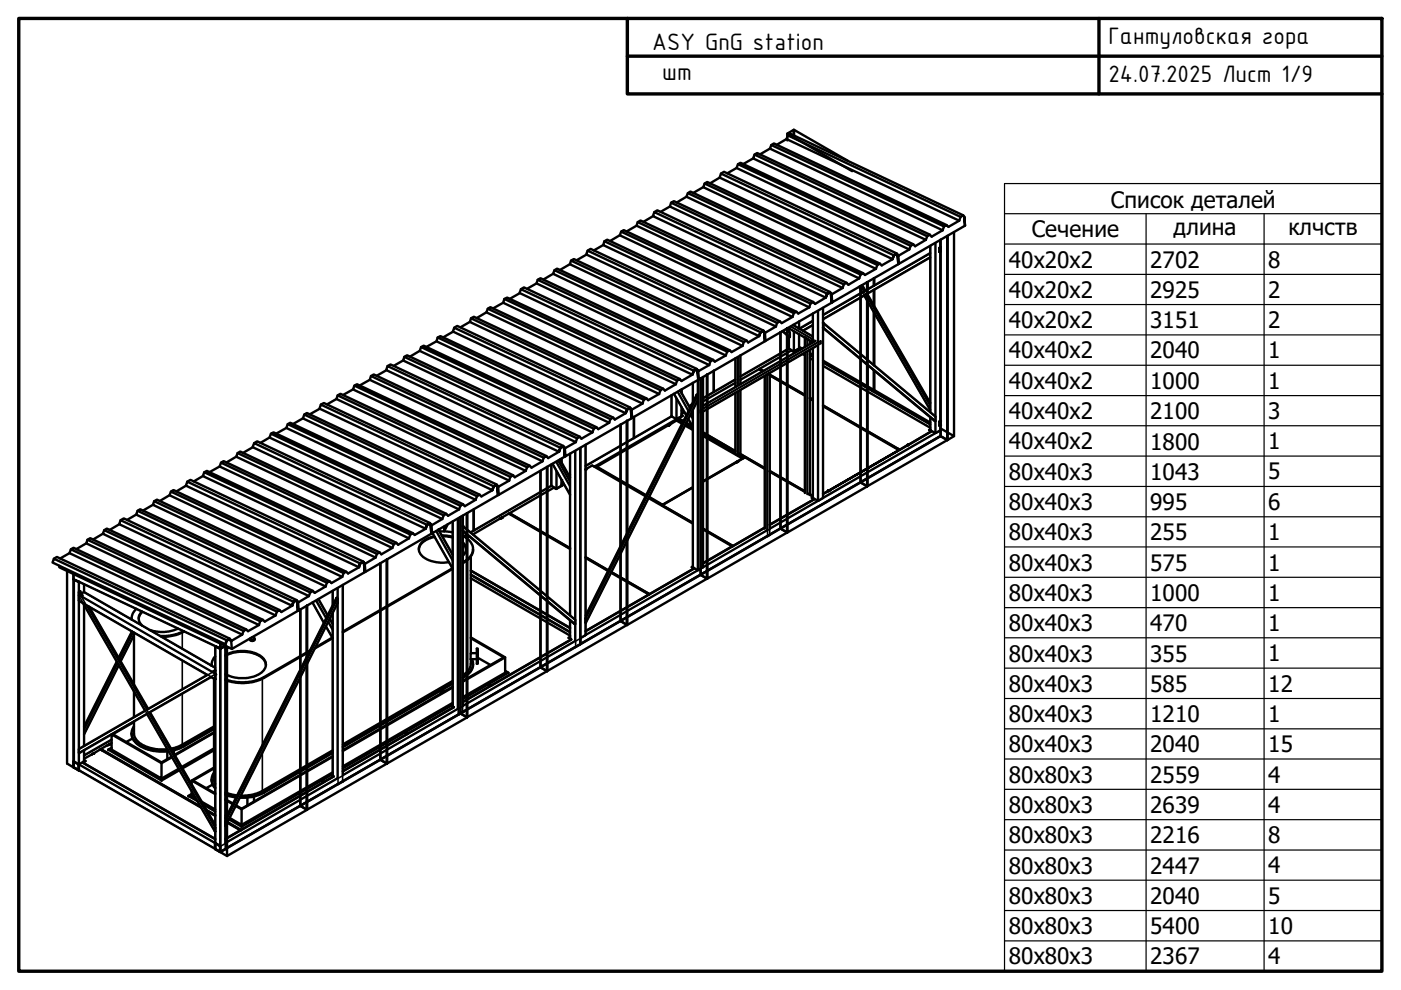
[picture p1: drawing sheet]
<svg xmlns="http://www.w3.org/2000/svg" width="297mm" height="210mm" viewBox="0 0 297 210" stroke-linecap="round" stroke-linejoin="round" font-family="sans-serif">
<!-- layer: Visible (ISO) -->
<g fill="none" stroke="#000" stroke-width=".51">
<path d="M149.1 39.7l-2.1 1.2M149.4 38.9l-.3 .8 36.6 17.3M152.6 37.6l-2.1 1.3M152.9 36.8l.6-.4 36.6 17.3M156.2 35.6l-2 1.2M156.5 34.8l-.3 .8 36.6 17.3M159.7 33.6l-2.1 1.2M160 32.8l-.3 .8 36.6 17.3M163.2 31.5l-2.1 1.2M163.5 30.7l-.3 .8 36.7 17.3M166.8 29.5l-2.1 1.2M166.9 28.3v1.5"/>
<path d="M167 28.7l.6-.3 36.6 17.2 .2 .3M168.3 28.7l.1-1.2v1.2M168.3 27.5l-1.4 .8 13.8 8M168.4 27.5l11.3 6.6M114 59.3l-.3 .8 36.7 17.3M117.3 58.1l-2.1 1.2M117.6 57.3l-.3 .8 36.6 17.3M120.8 56l-2.1 1.2M121.1 55.3l-.3 .7 36.6 17.3M124.3 54l-2 1.2M124.6 53.1l.6-.3 36.6 17.3M127.9 52l-2 1.1"/>
<path d="M128.1 51.2l-.2 .8 36.6 17.2M131.4 49.9l-2.1 1.2M131.7 49.1l-.3 .8 36.6 17.3M135 47.9l-2.2 1.2M135.2 47.1l-.2 .8 36.6 17.3M138.5 45.8l-2.1 1.2M138.7 45l.7-.4 36.6 17.3M142 43.8l-2 1.1M142.3 43l-.3 .8 36.6 17.3M145.5 41.7l-2 1.2M145.8 41l-.3 .7 36.7 17.3M179.5 60l-36.6-17.4-.6 .4 36.6 17.3"/>
<path d="M182.2 59l-2.3 1.4-.4-.4-.6 .3-.3 .8M183 57.9l-36.6-17.3-.6 .4 36.7 17.2M183.9 59.8v43.3zM183.9 59.8v1.6M183.9 59.8v43.3l16.9-9.8M185.3 59v1.6M185.3 59v1.5M185.7 57l-2.3 1.3-.4-.4-.5 .3-.3 .8M186.6 55.9l-36.7-17.3-.5 .3 36.6 17.3M189.5 54.1l-36.6-17.3-.3 .8 36.6 17.3M190.3 54.1l-.2-.3-.6 .4-.3 .8-2.3 1.3-.3-.4-.6 .3-.3 .8M190.3 54.2h.2"/>
<path d="M190.5 55.9v.1l-.2-1.9 .2 1.8h.1M190.5 56l-14.1 8.1-.1-1.7M192.8 52.9l-2.3 1.3-.4-.5-.6 .4-.3 .8 .3-.7 .6-.4 .4 .4M193.6 51.8l-36.6-17.3-.5 .3 36.6 17.3M196.3 50.9l-2.3 1.3-.4-.4-.5 .3-.3 .8M197.1 49.8l-36.6-17.4-.5 .4 36.6 17.3M197.2 52.1v35.3M197.2 54.6l-13.6 7.8M197.2 53.7l-13.9 8M199.2 52.6v.8M199.2 52.5v.1M199.4 53.3l-.2 .1"/>
<path d="M199.4 52.4v.1M199.4 50.9v1.5M199.4 53.3v36M199.4 52.4l-.2 .1M199.4 53.2l-.2 .2M199.4 53.2v.1M199.4 50.8v41.7M199.9 48.8l-2.4 1.4-.4-.4-.5 .3-.3 .8M200.7 47.7l-36.6-17.3-.6 .3 36.7 17.3M200.8 50.1v43.2zM200.9 50v43.3M202.3 49.2v43.3l-2.9-1.7"/>
<path d="M203.4 46.8l-2.3 1.3-.4-.4-.5 .3-.3 .8M203.7 46l-36.7-17.3-.2 .8 36.6 17.3M204.2 45.6l-.5 .4-.3 .8M204.4 45.9l.2 2zM204.6 47.9l-14 8-.1-1.7M78.7 79.7l-.3 .8 36.6 17.3M81.9 78.5l-2.1 1.2M82.2 77.6l.6-.3 36.6 17.2M85.5 76.4l-2 1.2M85.7 75.7l-.2 .7 36.6 17.3M89 74.4l-2.1 1.2M89.3 73.6l-.3 .8 36.6 17.3"/>
<path d="M92.5 72.4l-2.1 1.1M92.8 71.6l-.3 .8 36.7 17.2M96.1 70.3l-2.1 1.2M96.3 69.5l.6-.4 36.7 17.3M99.6 68.3l-2 1.1M99.9 67.5l-.3 .8 36.6 17.3M103.1 66.2l-2.1 1.3M103.4 65.5l-.3 .7 36.6 17.3M106.7 64.2l-2.1 1.2M106.9 63.4l-.2 .8 36.6 17.3M110.2 62.2l-2.1 1.1M110.4 61.3l.7-.4 36.6 17.3"/>
<path d="M113.7 60.1l-1.9 1.1M147.1 78.6l-36.7-17.3-.2 .8 36.6 17.3M147.9 78.5l-.2-.2-.6 .4-.3 .7-2.3 1.4-.4-.4-.5 .3-.3 .8M147.9 78.7l.1 .1M149.1 79.9v6.7M149.9 79.4v43.3zM149.9 79.4v43.3l17-9.8-1.4-.8-17 9.8 1.4 .8M150.4 77.4l-2.3 1.3-.4-.5-.6 .4-.3 .8 .3-.7 .6-.4 .3 .5M151.2 76.3l-36.6-17.3-.6 .3 36.6 17.3M151.3 78.6v4.5M153.9 75.4l-2.3 1.3-.4-.4-.6 .3-.2 .8M154.7 74.3l-36.6-17.3-.5 .3 36.6 17.3"/>
<path d="M155.9 76v6.1M157 75.3v6.2M157.4 73.3l-2.3 1.3-.4-.3-.5 .3-.3 .8M158.3 72.2l-36.6-17.3-.6 .4 36.6 17.2M161 78.2l.8 .5M161 78.2l.8 .4M161.2 70.4l-36.6-17.3-.3 .8 36.6 17.4M161.5 78.5h-.1M161.7 78.7l-.8-.4-3.9 2.2M162 70.4l-.2-.2-.6 .3-.2 .8-2.4 1.3-.3-.4-.6 .3-.3 .8M162.1 70.5l.1 .1M162.1 79.7v32.4"/>
<path d="M162.2 72.2v.2l-.2-2 .2 1.8 .1 .1M162.2 72.4l-14 8-.2-1.6M162.6 79.4l.6-.3v33M163.2 79.1l-.5 .3M163.2 79.6l7.4 4.3M164.5 69.2l-2.2 1.3-.5-.4-.6 .3-.3 .9 .3-.8 .6-.3 .4 .4M165.4 68.1l-36.7-17.3-.6 .4 36.7 17.3M165.5 70.4v41.7M165.9 70.2l1.4 1.2M166.6 69.8l.9 .7v1l-.2-.1M166.9 69.6v43.3zM166.9 69.6v43.3l17-9.8"/>
<path d="M167.1 69.5l5.2 3M167.3 73.9l1.1 .6M167.3 73.9l-10.3 5.9M167.3 69.6v.7M167.3 71.4v2.5M168 67.2l-2.3 1.3-.3-.4-.6 .4-.3 .7M168.1 68.9l4.2 2.4M168.4 74.5v.1M168.9 66.1l-36.7-17.3-.5 .3 36.6 17.3M169.1 74.4l-.3-.1-.5 .3-.5-.3-6.8 3.9M169.4 73.9l.3 .2M169.4 73.9l-1 .6"/>
<path d="M169.4 73.8l.1 .1M169.4 70.9v3M169.4 73.5l.7 .4M169.4 68.2v1.5M170.2 75.1l.4 .2M170.6 71.6l.5 .3M170.6 74.8v29.7M171.1 71.9h.1M171.1 71.9l-.5-.3v1.9M171.6 65.2l-2.4 1.3-.3-.4-.6 .3-.3 .8M171.7 75.2l.6 .4M171.7 72.2v.8"/>
<path d="M171.7 74.2v30.3M171.7 75.9l.6 .4M171.7 74.9l.6 .3M172.3 72.5h.1M172.3 71.9h.1M172.3 66.5v6.1M172.3 73.8v31.8M172.3 68.9l-2 1.2M172.3 68l-2.8 1.7M172.4 64l-36.6-17.2-.6 .3 36.6 17.3M172.9 72.3l-23.8 13.7M173.4 73.2l-24.3 14.1v33l-1.1 .6-1.1-.6v-33.4"/>
<path d="M174 72.3v.5M174.5 68.5v.1M174.5 69.4v.1M174.5 76.5l10.8 6.2v-4.2M174.5 65.2v40.4l-1.1 .6-1.1-.6M174.5 76.8l22.7 13.2M174.5 77.6l22.7 13.1M174.5 68.6v-.2l23.7 19.8 .1 1.1-23.8-19.8M174.5 68.6v.8M175.3 62.2l-36.6-17.2-.3 .8 36.6 17.3M176.1 62.2l-.2-.2-.5 .3-.3 .8-2.3 1.3-.4-.4-.6 .4-.2 .8M176.2 62.3l.1 .1"/>
<path d="M176.3 64v.2l-.2-2 .2 1.8 .1 .1M176.3 64.2l-14 8.1-.1-1.7M178.6 61.1l-2.2 1.3-.4-.5-.7 .3-.3 .9 .4-.8 .5-.3 .4 .4M182.2 60.8l.6 1.2M182.5 60.6v41.7M182.8 60.5l.7 1.1M182.8 61.9l-8.3 4.9M183.2 62.7l-8.7 5M183.2 62.6l14 24.3M183.9 62.3l13.3 23.1M183.9 63.8v12.5M183.9 77.3v5"/>
<path d="M185.3 61.5v3.3M185.3 66.2v11.2M185.3 61.4v3.4M185.3 66.3v11.2M46.6 98.9l-2.2 1.2M46.9 98.1l-.3 .8 36.6 17.3M50.1 96.8l-2.1 1.3M50.4 96.1l-.3 .7 36.6 17.3M53.6 94.8l-2.1 1.2M53.9 94l.6-.4 36.6 17.3M57.1 92.8l-1.9 1.1M57.4 92l-.3 .8 36.7 17.2"/>
<path d="M60.7 90.7l-2.1 1.2M61 89.9l-.3 .8 36.6 17.3M64.2 88.7l-2.1 1.2M64.5 87.9l-.3 .8 36.6 17.3M67.8 86.7l-2.1 1.2M68 85.8l.7-.4 36.6 17.3M71.3 84.6l-2 1.1M71.6 83.8l-.3 .8 36.6 17.3M74.8 82.6l-2.1 1.1M75.1 81.8l-.3 .8 36.7 17.2M78.4 80.5l-2.1 1.2M111.5 99.8l-2.4 1.4-.3-.4-.6 .3-.3 .8"/>
<path d="M112.3 98.7l-36.6-17.2-.6 .3 36.7 17.3M114.6 99.8v41.7M115 97.8l-2.3 1.4-.4-.5-.5 .4-.3 .7M115.9 96.7l-36.7-17.3-.5 .3 36.6 17.3M116 99v43.3zM116 99v43.3l16.9-9.8M116.9 98.5v4.5M117.1 98.4l3.8 6.5M118.7 97.4l2.2 3.8M118.8 94.9l-36.6-17.3-.3 .9 36.6 17.3M119.1 97.3v.8M119.6 94.9l-.2-.2-.6 .3-.3 .8-2.3 1.3-.3-.4-.6 .3-.3 .8"/>
<path d="M119.6 95l.2 .1M119.7 96.8l-14 8.1-.1-1.7M119.8 96.7l-.1 .1-.1-1.9 .2 1.8h.1M120.9 96.2v34.2M122.1 93.7l-2.3 1.3-.4-.5-.6 .4-.3 .9 .3-.8 .6-.3 .4 .4M122.9 92.6l-36.6-17.3-.6 .4 36.6 17.2M123 95v40.3M124.2 99.5v.1M124.2 94.3v40.3l-1.2 .6M124.2 99.5l1.4-.8 11.3 6.5M125.6 91.7l-2.3 1.3-.4-.4-.6 .3-.2 .8M126 98.9l.3-.1 10.7 6.2"/>
<path d="M126.4 90.6l-36.6-17.3-.5 .3 36.6 17.3M129.2 89.6l-2.4 1.4-.4-.4-.5 .3-.3 .8M130 88.5l-36.6-17.2-.6 .3 36.6 17.3M131.6 90v41.7M132.9 89.2v43.3zM132.9 86.8l-36.6-17.3-.3 .8 36.6 17.3M133 89.2v43.3l16.9-9.8-1.4-.8-16.9 9.8 1.4 .8M133.7 86.7l-.2-.2-.5 .3-.3 .8-2.4 1.4-.3-.5-.6 .4-.2 .7M133.8 86.8l.1 .1M133.9 88.5v.2l-.2-2 .2 1.8 .1 .1M133.9 88.7l-14 8-.1-1.6M134.4 88.4v4.5"/>
<path d="M136.2 85.6l-2.2 1.2-.4-.4-.7 .4-.3 .8 .4-.8 .5-.3 .4 .4M137.1 84.5l-36.6-17.3-.6 .3 36.6 17.3M139.7 83.5l-2.3 1.4-.3-.4-.6 .3-.3 .8M140.6 82.4l-36.6-17.3-.6 .4 36.6 17.2M141.6 90.2h.1M141.6 90.2l-15.1 8.7M141.8 90.1l-.2 .1M141.8 90.1h.1M141.9 90.1h.1M142.4 88.2l1.1 .6M142.4 88.3l-18.2 10.5M142.4 83.8v4.4"/>
<path d="M142.9 83.5l2.6 4.6M143.3 81.5l-2.3 1.3-.4-.4-.6 .3-.3 .8M143.4 89.2l-1.5 .9M143.4 89.2l1.2 .6M143.5 88.8l-.1 .4M143.8 88.7l1.1 .6M144 88.6l-.5 .2M144.1 80.4l-36.6-17.3-.6 .3 36.7 17.3M144.2 82.7l2.1 3.8M144.5 88l.3 .2-1 .5M144.5 86.4v1.9l-1 .5M144.5 88.1l.2 .1"/>
<path d="M144.5 82.5v.9M144.8 86.9l-.3 .1M145.1 87.4l-.6 .3M145.2 90.2l1.7 1M145.5 89.6l1.3 .8M145.5 89.7l1.3 .7M145.9 88.8l1 1.7M146.6 85.8l-.5 .3M146.7 87.3l.2 .2M146.9 81.2v4.1M147.7 83.7h.1M147.7 83.7l-23.5 46.8"/>
<path d="M147.7 83.7l.3 .1v1l-23.8 47.3M148 80.4v.1l-.1-2 .1 1.9h.2M148 80.5l-14 8.1-.1-1.7M148.5 80.2v41.7M149.1 92.4l8.3 4.8M149.1 91.7l6.8 3.9M149.1 91.7l6.8 4M155.9 80.4l-6.8 4M155.9 83.3v12.8M155.9 81.2l-6.8 3.9M156.1 98.1l-7 4M156.1 98v.1"/>
<path d="M156.1 98h.1M156.2 98h.1M156.3 97.9h.1M156.3 97.9l-.1 .1M156.3 97.9l1.6-.9 4.2 2.4M156.8 96.2l5.3 3.1M157 82.7v13.3M157.7 97.1l-8.6 4.9M163.2 99.8l7.4 4.4M163.2 99.9l7.4 4.3M170.6 83.7l-7.4-4.3 7.4 4.4M171.7 84.5l.6 .4"/>
<path d="M171.7 84.3l.6 .4M171.7 84.4l.6 .4M174.5 86.1l16.1 9.3M185.3 82.7l-.3 .2M185.3 82.7l11.9 6.9M190.2 95.2h.1M190.3 95.1l-.1 .1M190.8 95.3l-16.3-9.3 16.3 9.4M192.4 94.4h.1M192.4 94.4l-1.6 .9M192.5 94.4h.1M192.5 94.3l-.1 .1"/>
<path d="M192.5 94.3v.1M192.5 94.3h.1M192.6 94.3h.1M192.6 94.3l-.1 .1M197.2 91.2h.1M197.2 91l-.2 .2 .4 .3-4.8 2.8M197.2 91.2l-.1 .1M197.2 91.1l-.2 .1M197.2 88.4v2.8M197.4 91.5l-4.8 2.8M199.2 89.4l.2-.1zM199.2 89.5v.8l.2-.1"/>
<path d="M199.4 91.2v.1M199.4 92.5l1.5 .8 1.4-.8M199.4 90.2v1l-1 .6-1.2-.6M199.4 90.1h.1M199.4 90.1l-.2 .1M199.4 92.4l-76.3 44.1M200.8 93.3l-1.4-.8-16.9 9.8 1.4 .8-1.4-.8-17 9.8 1.4 .8M11.4 118.5l.7-.4 36.6 17.3M12.5 119.9l.1 .4 36.5 17.3M14.7 117.3l-2 1.1M15 116.5l-.3 .8 36.7 17.2M18.3 115.2l-2.1 1.2"/>
<path d="M18.5 114.4l-.2 .8 36.6 17.3M21.8 113.2l-2.1 1.2M22.1 112.4l-.3 .8 36.6 17.3M25.3 111.1l-2.1 1.3M25.6 110.3l.6-.4 36.7 17.3M28.9 109.1l-2 1.2M29.2 108.3l-.3 .8 36.6 17.3M32.4 107l-2.1 1.3M32.7 106.3l-.3 .7 36.6 17.3M35.9 105l-2 1.2M36.2 104.2l-.3 .8 36.7 17.3M39.5 103l-2.1 1.2"/>
<path d="M39.7 102.1l.7-.4 36.6 17.4M43 100.9l-1.9 1.2M43.3 100.1l-.3 .8 36.6 17.3M76.3 119.4l-36.6-17.3-.3 .9 36.6 17.2M77.2 119.4l-.2-.3-.6 .4-.3 .8-2.3 1.3-.4-.4-.5 .3-.3 .8M77.2 119.5l.1 .1M79.6 118.2l-2.2 1.3-.4-.4-.7 .3-.3 .8 .4-.7 .6-.4 .3 .5M80.5 117.1l-36.6-17.3-.6 .3 36.6 17.3M80.6 119.4v41.7M82 118.6v43.3zM82 118.6v43.3l17-9.8M83.2 116.2l-2.3 1.3-.4-.4-.6 .3-.3 .8"/>
<path d="M84 115.1l-36.6-17.3-.5 .3 36.6 17.3M86.7 114.1l-2.3 1.4-.4-.4-.5 .3-.3 .8M87.5 113l-36.6-17.3-.5 .4 36.6 17.2M90.5 111.3l-36.6-17.3-.3 .8 36.6 17.3M91.3 111.2l-.2-.2-.5 .3-.3 .8-2.4 1.3-.4-.4-.5 .3-.3 .8M91.3 111.4h.2M91.4 113v.2l-.1-2 .1 1.8 .2 .1M91.4 113.2l-13.9 8.1-.2-1.7M91.7 113l4.3 7.6M92.1 113.7a3.5 3.5 0 0 0-3.3 2.6 3.1 3.1 0 0 0 2.9 2.7l.2 .1a7.1 7.1 0 0 0 3.3 .1M92.2 113.8l-.4 .1a3.3 3.3 0 0 0-3 2.6M93 112.3l3 5.3"/>
<path d="M93 112.2v.2M93.2 112.7l2.8 .2M93.7 113.5l2.3 .3M93.8 113.7l2.2 .3M93.8 110l-2.2 1.4-.5-.5-.6 .4-.3 .8 .4-.8 .5-.3 .4 .4M94.2 111.6v1.1M94.6 108.9l-36.6-17.2-.6 .3 36.7 17.3M94.9 111.2l-.7 1.4M96 110.6l-.1 39.1M97.3 108l-2.3 1.4-.4-.5-.5 .4-.3 .7M97.6 109.6v41.7M98.1 115.1l.5 .7 .2 .7"/>
<path d="M98.1 115a1.86 1.86 0 0 1 0 2.9M98.1 113.6a3 3 0 0 1 2 3.7 3.9 3.9 0 0 1-2 1.9M98.1 111.6h.1M98.1 112.5h.1M98.1 111.5l.1 .1M98.1 111.5l23.8 19.8 .1 1-23.9-19.7M98.1 109.3v40.4M98.2 106.9l-36.6-17.3-.6 .3 36.6 17.3M98.2 111.6v.9M99 108.8v43.3zM99 108.8v43.3l17-9.8M99 113.3l-.7 .4"/>
<path d="M99.5 113.7l-.6 .4M99.8 118v21.8h1.3M100.3 116.4a3.2 3.2 0 0 1-2.2 3M100.5 108v4.5v-4.5M100.8 106l-2.2 1.3-.4-.4-.6 .3-.3 .8M101.7 104.9l-36.6-17.3-.6 .3 36.6 17.3M104.6 103.1l-36.6-17.3-.3 .8 36.7 17.3M105.5 103.1l-.3-.3-.5 .3-.3 .8-2.3 1.4-.4-.4-.6 .3-.3 .8M105.5 103.2h.1M105.6 104.9v.1l-.1-1.9 .1 1.8h.1M105.6 105l-14 8.1-.1-1.7M106 110l-5.7 3.3"/>
<path d="M106.1 109.9l-.1 .1M106.4 109.8l-.3 .1M106.4 109.7h.1M106.5 109.7h.1M106.5 109.7l1.4-.8 13 7.5M107.9 101.9l-2.2 1.3-.4-.5-.7 .4-.2 .8 .3-.8 .5-.3 .4 .4M108 108.8l12.9 7.4zM108.5 109.1h-.2M108.8 100.8l-36.6-17.3-.6 .3 36.6 17.3M116.9 103l-17.1 9.9M119.1 102.7l.2 .1-1.4 .9-.5-.3-9.4 5.4M119.1 101.7l-.1 1.3-.9 .6-1.2-.6"/>
<path d="M119.1 102.8l.2 .1M119.4 102.2l-.3 .2M120.9 100.7l-.3 .1M124.2 118.3l4.7 2.7M137.5 105.6l9.4 5.4M140.4 107.1l6.5 3.8M140.4 107.1l6.5 3.7M140.5 107h.1M146.9 103.3l-6.4 3.7-2.9-1.7M146.9 103.3l-6.5 3.8M149.1 112.2l6.3 3.6M149.1 112.2l6.1 3.6-6.1 3.7"/>
<path d="M149.1 112.1l6.3 3.7M155 115.5l-.1 .1h.1M155.2 115.8l-6.1 3.6M162.1 111.9l-6.7 3.9M163.2 100l7.4 4.3M171.4 104.7l.9 .6M171.5 104.7l.8 .5M172.3 105.6h.1M172.3 105.4l-.2 .2 .5 .2M172.3 105.4l-.2 .2M172.6 105.8l-9.4 5.4M172.6 105.8l-9.4 5.5"/>
<path d="M175.6 104v.1M175.6 104.1l-1.1 .6M175.6 104.1h.1M175.7 104l-1.2 .7M175.7 104l-.1 .1M175.8 104h.1M175.8 103.9h.1M175.8 103.9l-.1 .2M175.8 103.9l-.1 .1M175.9 103.9l14.7-8.5-14.7 8.6M175.9 103.9v.1M14.2 121.1v40.8l1.4 .8"/>
<path d="M15.6 122.8l31.1 14.7M15.6 121.7v41M15.7 122.9h.1M15.7 122.9l1.1 .5M15.7 122.9v38.5M15.7 122.9l1 .4M16.7 123.3h.1M17.5 126.3l-.5-.9h-.2l-.1 2 .9 .5 13.2 22.8M17.8 125.5l-.5 .3M17.8 123.9v1.6M17.8 128.2v30M17.8 125.5l27.8 16.1"/>
<path d="M18.4 128.4l25.5 14.7-12.7 7.3M18.9 128.6l12.5 21.7M28 133.9l-2.9 5.6M28.4 134.1v11M28.4 134.6l-2.8 5.6M28.9 129.1a2.84 2.84 0 0 0-1 2.2v-.2M30.1 129.7a1.92 1.92 0 0 0 0 2.9M30.2 129.7l-.5 .6-.3 .9M37.7 133.3l-1.3 .4a8.2 8.2 0 0 1-4.7-.1M38.9 133.8l-.3 .2a10 10 0 0 1-4.6 .8M39 133.9a9.2 9.2 0 0 1-4.7 1.1M39 133.9h.1"/>
<path d="M45.6 139.2a2.43 2.43 0 0 0-.7 2v-.3M45.6 137l.1 .1M45.6 137v41.7M45.7 137l1.1 .5M45.7 137.1l1.1 .4M46.7 136.4v44.3M46.7 136.5l.1 1M47.8 137v41.7M47.8 136.9l-1 .6M47.8 139.1l.1-.1a7.4 7.4 0 0 1 7.9 .8l.4 .5 .2 .7M47.8 138.9l.3-.2a7.2 7.2 0 0 1 7.8 .9 2.13 2.13 0 0 1-1.1 3.4l-.3 .1a7.9 7.9 0 0 1-6.7-.2M48 135.7l-36.6-17.2-.3 .8 36.7 17.3"/>
<path d="M48.1 137.1v44.4l17-9.8M48.4 135.6l.6 .3M48.5 137.3l-.7 .4M51.4 134.5l-2.3 1.4-.4-.5-.7 .3-.2 .9 .3-.8 .6-.3 .3 .4M52.2 133.4l-36.6-17.3-.6 .4 36.6 17.3M53 135.4v.2a.55 .55 0 0 0 1 0v-.2M53.4 135.1a.33 .33 0 0 1 .4 .1 .33 .33 0 0 1 0 .5h-.1a.47 .47 0 0 1-.7-.3M54.9 132.5l-2.3 1.3-.4-.4-.6 .4-.2 .7M55.8 131.4l-36.7-17.3-.6 .3 36.7 17.3M58.4 130.5l-2.3 1.3-.3-.4-.6 .3-.3 .8M59.3 129.3l-36.7-17.2-.5 .3 36.6 17.3M62.2 127.6l-36.6-17.3-.3 .8 36.6 17.3"/>
<path d="M63 127.6l-.2-.3-.6 .3-.2 .8-2.4 1.4-.3-.5-.6 .4-.3 .8M63 127.6l.2 .1M63.2 129.3v.2l-.2-1.9 .2 1.7 .1 .1M63.2 129.5l-14.1 8.1-.1-1.7M63.7 129.2v41.7M65.1 128.4v43.3zM65.1 128.4v43.3l16.9-9.8M65.5 126.4l-2.2 1.3-.4-.5-.7 .4-.3 .8 .3-.8 .6-.3 .4 .4M65.6 138.2l-10.3 5.9a10.4 10.4 0 0 1-7.5 .1M65.7 137.9l-9.7 5.7a10.5 10.5 0 0 1-8.2 .4M66.3 127.7l2.4 4.4M66.3 125.3l-36.6-17.3-.5 .3 36.6 17.3"/>
<path d="M67.5 127l2 3.4M69 124.3l-2.3 1.4-.4-.4-.5 .3-.3 .8M69.1 132.8l1.4 2.5-3.8 2.2M69.9 123.2l-36.6-17.3-.6 .4 36.6 17.2M69.9 131.2l.6 1.1M70.4 135.2l-3.6 2.1M70.5 130v34.4h-.1M70.5 125.3v3.1M72.6 122.3l-2.3 1.3-.4-.4-.6 .3-.3 .8M72.7 124v40.4M73.4 121.2l-36.6-17.3-.6 .3 36.7 17.3M77.3 121.2v.1l-.1-1.9 .1 1.8 .2 .1"/>
<path d="M77.3 121.3l-14 8.1-.1-1.7M95.9 120.5l-23.2 13.4M96 120.6l-23.3 13.5M99.8 135.1l7.3 4.3v3.2l-9 5.2M99.8 139.8v.9a3.1 3.1 0 0 1-1.7 2.4M99.8 135.3l7 4.1-8.7 5M99.8 138.5h1.3M99.8 121l21.1 12.1M99.8 121l21.1 12.2M99.8 122.6l21.1 12.2M99.8 121.9l21.1 12.1M100.1 139.8a2.81 2.81 0 0 1-1.7 3.6l-.3 .2"/>
<path d="M101.1 137.5h.2v3.2h-.2zM101.3 139.5l2.7 1.5M107.1 139.4l-9 5.1M120.9 135l-.4 .2 .6 .4M120.9 135.3h-.1M120.9 131.5l-.1 3.9M120.9 135.1l-.3 .2M121.1 135.6l-17 9.8-.4-.2M121.1 135.6l-17 9.7M122 137.2l-49.3 28.4M123 135.3l.1 1.2M123.1 136.5l-1.2 .7"/>
<path d="M124.2 131.1v.1M124.2 132h.1M124.2 131v1M129 120.9l-4.8-2.8 4.7 2.9M129.5 121.4l8.1 4.6M129.6 121.3l8.1 4.7M132.9 132.5l-1.3-.8-17 9.8 1.4 .8M137.3 125.7l-.1 .1M137.3 125.8h-.1M137.6 126l-13.4 7.8M146.9 120.1l-.3 .1 .5 .4-9.4 5.4M146.9 120.3h-.1"/>
<path d="M146.9 120.2l-.2 .1M147.1 120.5l-9.4 5.5M17.8 159.1v2.3M19.5 159.9l-1.7 1M19.5 159.9h.1M19.9 159.8l-.4 .1M19.9 159.7l1.4-.8 21.4 12.4M19.9 159.8h.1M21.4 158.8l21.1 12.2M21.8 159.1l-.1 .1M22.8 158l-1.4 .9 21.2 12.2M22.8 158h.1"/>
<path d="M22.9 158.9v.2M23.2 157.8l-.4 .2M23.3 157.8h.1M23.3 157.7l-.1 .1M23.7 155.7l10.5 6.1v3.3l-10.5-6.2zM23.7 158.6l-.8 .3 11.3 6.6 3.9-2.2M23.7 156.8l-5.9 3.4M23.7 157.5l-.4 .2M24.8 140.3l-7 13.8M25.2 141l-7.4 14.7M27.9 155.5a3.8 3.8 0 0 0 2.9 3.2 10.6 10.6 0 0 0 4.9 .6M28.1 156.6l-1.3 .7"/>
<path d="M28.4 153.1l-4.5 2.6 10.3 5.9 2.2-1.2M28.4 154a2.71 2.71 0 0 0 1.4 4.1 10.1 10.1 0 0 0 5.8 1M28.4 153v2.5a3.8 3.8 0 0 0 3.1 3 9.8 9.8 0 0 0 4 .3M28.4 146.6v5.4M30.8 150.7l-14 8.1-.1 .9 14.5-8.3M31.2 151.4l14.4 24.9M31.8 151l13.8 23.9M35.5 159.3v1.7M36.9 159.1v.7M44.7 143.5l.9 .5M44.7 143.6l-13.1 7.5M45.4 143.9v21.6l.2 .7"/>
<path d="M45.4 154.6l-6.4 3.7-1.1 .5-1.4 .3M45.4 154.4l-6.5 3.8-1.3 .5-1.2 .3M45.4 154l-6.7 3.9-1.2 .5-1.2 .3M45.4 155.3l-8.4 4.7M45.4 158.7l-6.9 3.9M45.4 155.4l-8.3 4.8M45.4 159.1l-6.7 3.8M45.6 144v.1M45.6 142.2v1.8M45.6 143h.1M45.6 142.2l-.6 .2M45.6 142.8v.1"/>
<path d="M70.5 159.7l-15.2 8.7a9.6 9.6 0 0 1-4.5 .7M70.5 159.5l-15.4 8.8a10.1 10.1 0 0 1-4.2 .7M70.5 159.1l-15.2 8.8a9.1 9.1 0 0 1-4.2 .8M85.9 155.4l.4 .3M86.1 155.4l-.1 .1M86.3 155.6l-13.6 7.9M93.4 146.4v.7M94.5 146.4l-1.1 .1M95.8 149.7l.4 .2-9.8 5.6-.4-.2M96 145.6l-23.3 13.5M96 149l-23.3 13.5M96 145.8l-23.3 13.4"/>
<path d="M96 149.5l-23.3 13.4M96 149.6l-.2 .1M96 145l-23.3 13.4M96 144.8l-23.3 13.5M96 144.4l-23.3 13.4M96.2 149.9l-9.8 5.7-.5-.2M100.3 140.7a3.1 3.1 0 0 1-2.2 3M103.5 145.2l.5 .2-5.9 3.4 5.9-3.4M103.6 145.2h.2l-.2 .1M103.7 145.1l.4 .3M107.1 142.2l.7 .4M107.8 142.6l-9.7 5.6"/>
<path d="M107.8 142.6v.1M116 142.3l-1.4-.8-17 9.8 1.4 .8-1.4-.8-17 9.8 1.4 .8M15.6 162.6l.1 .1M15.6 161.4h.1M15.7 162.7l-.1-1.2 1.1 .6v1.2M15.7 162.7l1 .6M15.7 161.4l1 .8 1.1-.8M15.7 161.4l-.1 .1M15.7 162.7l.9 .6M16.6 163.3h.2M16.7 163.3h-.1M16.7 163.3h.1"/>
<path d="M16.8 163.3l28.8 16.7M17.6 161.7l28 16.2M17.8 161.2l.4 .1-.6 .4 28 16.2M17.8 161.2l.3 .2M17.8 161.4l.1 .1M34.2 165.5v.1M36.5 160.5l-2.3 1.3M37.9 163l-3.7 2.1M39.9 168.8v.1M40.6 168.3l-.7 .5 2 1.1M40.6 167.7v1.1l.9 .5M40.6 165.5l5 2.9"/>
<path d="M42.8 170l2.8 1.6M43.1 170.6l2.5 1.5M43.8 171.8l1.8 1M43.8 171.8l1.8 1.1M43.9 172l1.7 1M44.9 165.2l.1 1 .6 .9M45.1 166.3l-1.4 .8M45.4 162.7l-4.8 2.8v.8M45.4 163.8a2.31 2.31 0 0 0 .2 3.2M45.4 162.9l-4.5 2.6 4.7 2.7M45.6 178.8l.1-.1 1 .8M45.6 179.9l.1 .2"/>
<path d="M45.6 176.2v.1M45.6 175.5v.8M45.6 178.8v1.1M45.6 178.8l1.1 .6-.1 1.2-1-.6zM45.6 175.5h.1M45.6 175.4v.1M45.6 178.7v.1M47.8 168.5l2.2 .6M47.8 168.4l2.3 .5M47.8 168l2.4 .6M47.8 173.6l23.5-46.8h.2l.1 1.1-23.8 47.2v-.1M47.8 174.1h.1"/>
<path d="M47.8 169.5l1.6 .9M47.8 172.9l.2 .1M47.8 169.6l1.5 .9M47.8 173.3l.1 .1M48.2 174.4l2.8 1.6M48.2 174.3l2.9 1.7M50 170.9l1.2 .7M50.7 175.8h-.1M50.7 175.8l-.1 .1M51 176l-3.2 1.9M51.1 176h.1M51.2 171.6v3.3l-2.5-1.5"/>
<path d="M51.2 175.3v.1M52.5 169.1v1.6M53.8 168.9v1M68.2 165.6l.4 .3M68.3 165.5l.4 .2M68.4 165.6l-.1 .1 .1-.1M68.6 165.9l-17.5 10.1M68.6 165.8l-17.5 10.2M70.5 164.1l-19.3 11.2-2.7-1.6M70.5 164.3l-.2 .1 .4 .2-2 1.2-.5-.2M70.5 160.3l-19.3 11.2-1.2-.8M70.5 163.8l-19.3 11.1"/>
<path d="M70.5 160.5l-19.3 11.1M70.7 164.6l-2 1.2M71.6 166.3l-24.8 14.4-.2-.1M72.7 165.7l-1.2 .6M72.7 165.6v.1M82 161.9l-1.4-.8-16.9 9.8 1.4 .8-1.4-.8-17 9.8 1.4 .8M46.7 180.6h-.1"/>
</g>
<!-- layer: Visible Narrow (ISO) -->
<g fill="none" stroke="#000" stroke-width=".34">
<path d="M197.2 54.5l-22.7 13.1M197.2 53.7l-22.7 13.2M197.3 52.1v35.3M198.2 51.5v36.7M198.4 51.4v40.4M199.3 50.9v40.3M199.4 53.2h.1M199.4 52.5h.1M149 79.9v40.4M156 76v6.1M156.4 75.7v6.1M156.5 75.6v6.1"/>
<path d="M157 75.4v6.1M161.4 78.5h-.1M162.2 79.7v32.4M162.6 79.4v33l-13.5 7.8M162.7 79.4v34.3M163.2 79.1h.1M163.2 79.1v34.3M165.9 70.2l1.4 1.2v2.5l-10.3 6M165.9 70.2l1.5 1.3M166 70.2l1.5 1.2M166.6 69.8l.9 .8M167.1 69.5l5.2 3"/>
<path d="M167.3 69.7v.6M167.6 69.2l4.7 2.8M167.7 69.2l4.6 2.7M168.1 68.9l4.2 2.4M168.2 70.2l-.1 4.3M168.2 68.8v.2M168.4 70.3v4.2M168.4 68.8v.3M169.4 70.8v3.1l.3 .2M169.4 68.2v1.4M170.6 71.6v1.9M170.6 74.8v29.8"/>
<path d="M171.1 71.9v1.4M171.1 74.5v30.3M171.2 71.9v1.3M171.2 74.4v30.4M171.7 72.2v.8M171.7 74.2v30.4M171.7 75.2l.6 .4M172.3 68.8l-2.1 1.3M172.3 68.1l-2.8 1.6M172.4 73.8l-.1 31.9M172.4 66.5v6.1M172.9 72.3l-23.8 13.7"/>
<path d="M173.4 73.3v32.8l-10.2 5.9M173.4 65.9v6.6l-24.3 14.1M173.5 65.8v40.3M174 72.3l-25.5 14.7M174 72.8l-25.5 14.7M174.5 65.2v40.4M174.5 68.6l23.8 19.8M174.5 69.5l23.7 19.8M174.5 68.6h.1M174.5 76.9l22.7 13.1M174.5 69.4l23.8 19.8M182.2 60.8l15 26.1"/>
<path d="M182.5 60.6l14.7 25.5M182.6 60.6l.7 1.1M182.8 60.5l.6 1.1M183.6 62.4l13.6 23.5M183.8 62.3l13.4 23.2M116.9 98.5v4.5l-17.1 9.9M117.2 98.3l3.7 6.6M117.9 97.9l3 5.4M117.9 99.7l-.1 3.9M118 97.8l2.9 5.1M118.1 100v3.6M118.3 97.7l2.6 4.5"/>
<path d="M118.4 97.6l2.5 4.4M118.7 97.5l2.2 3.8M119 97.3v.7M120.9 96.2v34.3M121.9 95.6v35.7M122 95.5v41.7M123 95v41.6M123.1 94.9v40.3M124.1 94.3v40.4M126.2 98.8l10.8 6.2M142.4 83.7v4.6l-18.2 10.5M142.9 83.5l2.6 4.6"/>
<path d="M143.3 84.3v4.5l-17.4 10.1M143.5 84.6v4.2l1.2 .7M143.6 83.1l2.3 4.1M143.7 83l2.3 4.1M144.1 82.8l2.2 3.7M144.5 82.6v.7M144.5 86.3v2M144.6 88.1l-.1 .1M144.7 89.7l-1.3-.7-17 9.9M144.8 86.9l-.3 .2M145.3 90.1l1.6 .9M145.4 89.9l1.5 .9"/>
<path d="M145.9 88.8l1 1.7M146.3 88l.6 .9M146.4 87.8l.5 .8M146.6 85.9l-.5 .3M146.7 87.3l.2 .3M146.9 86.8v33.5l-.1 .1M146.9 81.2v4M147.7 83.7l-23.5 46.9M147.9 84.9v36l-23.7 13.6M147.9 80.6v3.1M147.9 83.8l-23.7 47.2M148 84.8l-23.8 47.2"/>
<path d="M148 83.9l-23.8 47.3M148 80.4v40.5M149.1 92.2l8.5 4.9M149.1 92l6.8 4M155.9 80.5l-6.8 4M156 83.3v13.1M156.4 83v13.7M156.5 82.9v13.5l1.3 .7M157 82.7v13.4M157.6 97.1l-8.5 5M190.4 95.2l-.1 .1M197 91.2h.1"/>
<path d="M197.2 91.1h.1M197.3 88.5v2.7l-.2 .1M198.2 89.3v2.5l-23.7 13.7M199.4 89.3h.1M199.4 90v.1M199.4 91.3l-152.7 88.2M199.4 92.4l-152.7 88.2M91.7 113l4.3 7.5M92.4 112.6l3.6 6.4M92.5 112.5l3.5 6.1M92.9 112.3l3.1 5.4M93 112.3v.1"/>
<path d="M93.2 112.2v.5M94.1 111.6v1.1M94.3 111.5l-.1 .3M94.9 111.2l-.7 1.4M96 110.5l-.1 39.2M97 110v40.3l-24.3 14M97.2 109.9v41.7M98.1 109.4v41.6M98.1 112.6l23.6 19.6M98.1 112.5l23.8 19.8M98.2 111.7l23.8 19.8M98.2 112.5l23.8 19.8"/>
<path d="M98.4 119.1v.1M99 113.3l-.7 .4M106.5 109.7v.1M108.4 109.1h-.2M119 101.7v1.3M119.2 102.8l-.1 .1M120.9 100.7l-.3 .2M137.6 105.4l2.9 1.6M146.9 103.3l-6.4 3.7M155.1 115.6l-.2 .1M172.1 105.6h.2M172.3 105.5h.1"/>
<path d="M15.6 122.8l31.1 14.7M15.7 122.9v39.8M16.6 123.4v39.9M16.7 126.3l28.9 50M16.7 125.6l28.9 49.9M16.7 126.2l28.9 16.7M16.7 127.4l28.9 16.6M16.8 125.4l.6 1 27.7 16M16.8 123.4v2M16.8 127.4v31.3M16.9 125.4l.6 .9M17.8 123.8v1.7l27.8 16.1"/>
<path d="M17.8 128.2v30M18.5 128.4l12.7 22M18.8 128.6l12.6 21.7M28 133.9l-2.8 5.6M28.2 134l-2.9 5.7M28.3 134l-2.9 5.8M28.4 134.6l-2.8 5.6M38.7 134.1v3.5M39 133.9h.1M45.7 137.1v43M46.6 137.5v43.1M46.7 137.5l.1 43.1"/>
<path d="M47.8 137v43.1M66.3 127.7l2.4 4.3M66.9 127.4l2.2 3.8M67.1 127.3l2.1 3.7M67.5 127l1.9 3.5M69.1 132.8l1.4 2.5M69.6 131.9l.9 1.8M69.6 131.8l.9 1.5M69.9 131.2l.6 1.2M70.6 129.9v34.5h-.2M70.6 125.2v3.1M71.4 126.8l-23.6 46.8"/>
<path d="M71.5 128v36.9l-23.7 13.8M71.5 124.7v2.1M71.5 126.8l-23.7 47.3M71.6 127.8l-23.8 47.2M71.6 127l-23.8 47.2M71.7 124.6v41.7M72.6 124.1v41.6M99.8 121.7l21.1 12.2M99.8 121.9l21.1 12.2M120.8 135.1l.1 .1M120.9 131.5v3.8l-.3-.1M121.9 132.3v3.6l-23.8 13.7"/>
<path d="M137.4 125.8l-.1 .1M16.8 159.7v2.3l28.8 16.7M17.8 159.1l.1 2.4M21.7 159.1h-.1M23.7 156.9l-5.9 3.3M24.8 140.3l-7 13.8M24.9 140.5l-7.1 14.1M25 140.6l-7.2 14.2M25.2 141l-7.4 14.7M31.6 151.1l14 24.3M31.8 151l13.8 24M38.7 140.1v6"/>
<path d="M38.7 147v10.9M39 158.1v.2M45.6 143l-28.9 16.6M45.6 142.7h.1M45.6 142.2l-28.9 16.7M55.6 143.9v14.1M55.6 159.6v8.1M56 143.6v.1M86.1 155.4l-.1 .1M98.4 143.4v.2M103.8 145.2l-.1 .1M15.6 162.6h.1"/>
<path d="M15.6 161.5h.1M16.7 163.3l28.9 16.6M16.7 162.2l28.9 16.6M17.9 161.3h-.1M18.1 161.4l-.2 .1M45.6 176.2v.1M45.6 175.9h.1M45.6 175.7v.1M47.8 174.5h.1M47.8 174.6h.1M50.8 175.8l-.1 .1M56 167.9v.2"/>
<path d="M68.4 165.6l-.1 .1"/>
</g>
<g fill="#000">
<circle cx="162.7" cy="79.4" r=".17"/>
<circle cx="170.7" cy="71.6" r=".17"/>
<circle cx="171.1" cy="71.9" r=".17"/>
<circle cx="172.3" cy="72.5" r=".17"/>
<circle cx="172.3" cy="72" r=".17"/>
<circle cx="174.5" cy="68.5" r=".17"/>
<circle cx="124.2" cy="99.5" r=".17"/>
<circle cx="143.9" cy="88.6" r=".17"/>
<circle cx="199.4" cy="89.3" r=".17"/>
<circle cx="199.4" cy="90.1" r=".17"/>
<circle cx="98.1" cy="111.6" r=".17"/>
<circle cx="119.1" cy="101.7" r=".17"/>
<circle cx="16.7" cy="123.3" r=".17"/>
<circle cx="45.7" cy="137" r=".17"/>
<circle cx="46.7" cy="137.5" r=".17"/>
<circle cx="19.9" cy="159.8" r=".17"/>
<circle cx="45.6" cy="142.9" r=".17"/>
<circle cx="45.6" cy="144" r=".17"/>
<circle cx="45.6" cy="178.8" r=".17"/>
<circle cx="45.6" cy="179.9" r=".17"/>
</g>
<!-- layer: Visible (ISO) -->
<g fill="#000">
<circle cx="162.7" cy="79.4" r=".25"/>
<circle cx="172.3" cy="72.5" r=".25"/>
<circle cx="124.2" cy="99.5" r=".25"/>
<circle cx="141.6" cy="90.2" r=".25"/>
<circle cx="141.7" cy="90.2" r=".25"/>
<circle cx="141.9" cy="90.1" r=".25"/>
<circle cx="144" cy="88.6" r=".25"/>
<circle cx="156.3" cy="97.9" r=".25"/>
<circle cx="106" cy="110" r=".25"/>
<circle cx="106.1" cy="109.9" r=".25"/>
<circle cx="106.4" cy="109.7" r=".25"/>
<circle cx="175.6" cy="104.1" r=".25"/>
<circle cx="22.8" cy="158" r=".25"/>
<circle cx="23.2" cy="157.8" r=".25"/>
<circle cx="45.6" cy="144" r=".25"/>
<circle cx="45.6" cy="143" r=".25"/>
<circle cx="45.6" cy="142.8" r=".25"/>
<circle cx="98.1" cy="150.9" r=".25"/>
<circle cx="46.7" cy="180.6" r=".25"/>
</g>
<!-- layer: Symbol (ISO) -->
<g fill="none" stroke="#000" stroke-width=".25">
<path d="M213 45.3v-6.4h80v6.4M213 45.3h80v6.4M213 45.3v160.6h80v-154.2M213 51.7h80M213 58.2h80M243 45.3v160.6M268 45.3v160.6M213 64.6h80M213 71h80M213 77.4h80M213 83.9h80M213 90.3h80"/>
<path d="M213 96.7h80M213 103.1h80M213 109.6h80M213 116h80M213 122.4h80M213 128.8h80M213 135.2h80M213 141.7h80M213 148.1h80M213 154.5h80M213 160.9h80M213 167.4h80"/>
<path d="M213 173.8h80M213 180.2h80M213 186.6h80M213 193.1h80M213 199.5h80"/>
</g>
<!-- layer: Border (ISO) -->
<path d="M4 3.9h289v202h-289zM133 3.9v16h160M133 11.9h160M233 3.9v16" fill="none" stroke="#000" stroke-width=".72"/>
<g font-size="5.4">
<text x="138.3" y="10.6">ASY GnG station</text>
<text x="235" y="9.4">Гантуловская гора</text>
<text x="140.4" y="16.9">шт</text>
<text x="235" y="17.4">24.07.2025 Лист 1/9</text>
</g>
<g font-size="4.8">
<text x="235.5" y="44">Список деталей</text>
<text x="218.7" y="50.3">Сечение</text>
<text x="248.8" y="49.9">длина</text>
<text x="273.2" y="49.9">клчств</text>
<text x="213.9" y="56.7">40x20x2</text>
<text x="243.9" y="56.7">2702</text>
<text x="268.9" y="56.7">8</text>
<text x="213.9" y="63.2">40x20x2</text>
<text x="243.9" y="63.2">2925</text>
<text x="268.9" y="63.2">2</text>
<text x="213.9" y="69.6">40x20x2</text>
<text x="243.9" y="69.6">3151</text>
<text x="268.9" y="69.6">2</text>
<text x="213.9" y="76">40x40x2</text>
<text x="243.9" y="76">2040</text>
<text x="268.9" y="76">1</text>
<text x="213.9" y="82.4">40x40x2</text>
<text x="243.9" y="82.4">1000</text>
<text x="268.9" y="82.4">1</text>
<text x="213.9" y="88.9">40x40x2</text>
<text x="243.9" y="88.9">2100</text>
<text x="268.9" y="88.9">3</text>
<text x="213.9" y="95.3">40x40x2</text>
<text x="243.9" y="95.3">1800</text>
<text x="268.9" y="95.3">1</text>
<text x="213.9" y="101.7">80x40x3</text>
<text x="243.9" y="101.7">1043</text>
<text x="268.9" y="101.7">5</text>
<text x="213.9" y="108.1">80x40x3</text>
<text x="243.9" y="108.1">995</text>
<text x="268.9" y="108.1">6</text>
<text x="213.9" y="114.6">80x40x3</text>
<text x="243.9" y="114.6">255</text>
<text x="268.9" y="114.5">1</text>
<text x="213.9" y="121">80x40x3</text>
<text x="243.9" y="121">575</text>
<text x="268.9" y="121">1</text>
<text x="213.9" y="127.4">80x40x3</text>
<text x="243.9" y="127.4">1000</text>
<text x="268.9" y="127.4">1</text>
<text x="213.9" y="133.8">80x40x3</text>
<text x="243.9" y="133.8">470</text>
<text x="268.9" y="133.8">1</text>
<text x="213.9" y="140.3">80x40x3</text>
<text x="243.9" y="140.3">355</text>
<text x="268.9" y="140.2">1</text>
<text x="213.9" y="146.7">80x40x3</text>
<text x="243.9" y="146.7">585</text>
<text x="268.9" y="146.7">12</text>
<text x="213.9" y="153.1">80x40x3</text>
<text x="243.9" y="153.1">1210</text>
<text x="268.9" y="153">1</text>
<text x="213.9" y="159.5">80x40x3</text>
<text x="243.9" y="159.5">2040</text>
<text x="268.9" y="159.5">15</text>
<text x="213.9" y="166">80x80x3</text>
<text x="243.9" y="165.9">2559</text>
<text x="268.9" y="165.9">4</text>
<text x="213.9" y="172.4">80x80x3</text>
<text x="243.9" y="172.4">2639</text>
<text x="268.9" y="172.3">4</text>
<text x="213.9" y="178.8">80x80x3</text>
<text x="243.9" y="178.8">2216</text>
<text x="268.9" y="178.8">8</text>
<text x="213.9" y="185.2">80x80x3</text>
<text x="243.9" y="185.2">2447</text>
<text x="268.9" y="185.2">4</text>
<text x="213.9" y="191.6">80x80x3</text>
<text x="243.9" y="191.6">2040</text>
<text x="268.9" y="191.6">5</text>
<text x="213.9" y="198">80x80x3</text>
<text x="243.9" y="198">5400</text>
<text x="268.9" y="198">10</text>
<text x="213.9" y="204.5">80x80x3</text>
<text x="243.9" y="204.5">2367</text>
<text x="268.9" y="204.4">4</text>
</g>
</svg>
